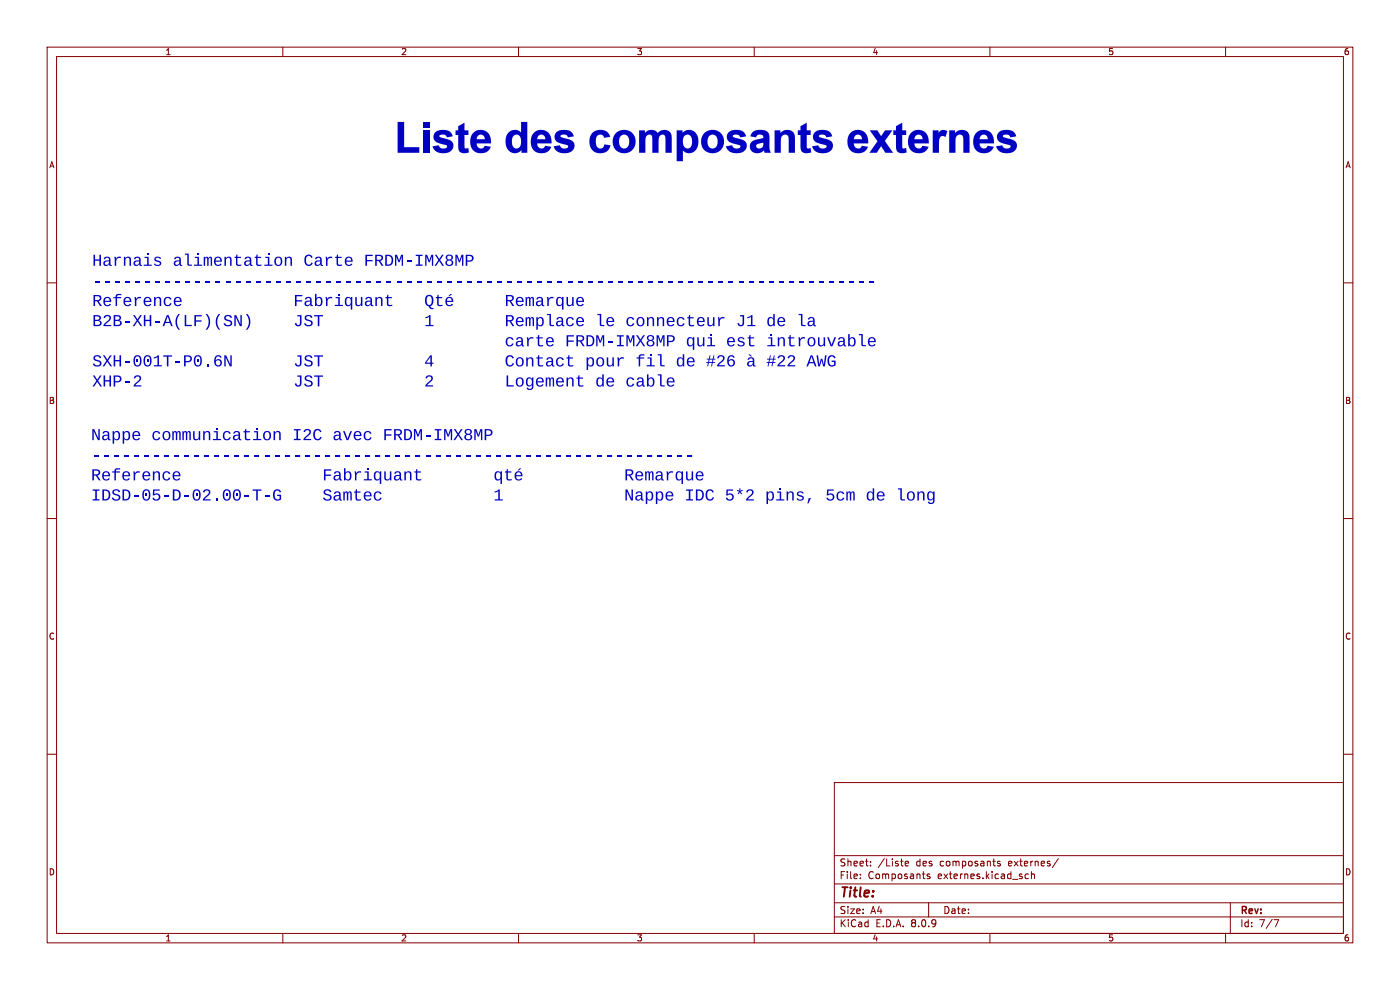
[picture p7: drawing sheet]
<svg xmlns="http://www.w3.org/2000/svg" width="297mm" height="210mm" viewBox="0 0 297 210" stroke-linecap="round" stroke-linejoin="round" font-family="sans-serif">
<g fill="none" stroke="#840000" stroke-width=".21">
<path d="M10 10h277v190h-277zM12 12h273v186h-273zM60 10v2M110 10v2M160 10v2M210 10v2M260 10v2M10 60h2M285 60h2M10 110h2M285 110h2M10 160h2"/>
<path d="M177 166h108v32h-108zM285 160h2M60 198v2M110 198v2M160 198v2M177 194.5h108M177 191.5h108M177 187.5h108M177 181.5h108M182.5 186.3v.1M182.5 185.5v.1M184.7 183.6v.1"/>
<path d="M184.7 182.8v.1M192 183.2l.7-.1v-.3l-.5-.1-.2 .2 .1 .7h.6M197 191.5v3M197.2 185.5l-.3-.1-.2 .2v.2l.5 .2v.3h-.5M210 198v2M212.2 182.8l-.4-.1-.2 .2 .1 .2 .5 .2v.3h-.6M218.2 185.5l-.5-.1-.2 .3 .1 .6h.6M218.8 185.5l.2-.1 .4 .1 .1 .9M218.8 184.9v1.5M224.5 182.1l-1.3 2M260 198v2M261 191.5v6.5"/>
<path d="M270.2 195.1h1l-.6 1.5"/>
</g>
<g fill="#0000c2">
<path d="M32.9 54.6l.5-.2a.63 .63 0 0 1 .8 .5h-.3a.41 .41 0 0 0-.5-.3 .41 .41 0 0 0-.3 .5l.4 .2a.61 .61 0 0 1 .7 .7 .61 .61 0 0 1-.9 .4l-.5-.2-.1-.2 .2-.1a.5 .5 0 0 0 .6 .3 .5 .5 0 0 0 .4-.4l-.5-.2a.59 .59 0 0 1-.6-.3 .59 .59 0 0 1 .1-.7z"/>
<path d="M56.3 54.5h.8v1.6h.7v.3h-1.7v-.3h.7v-1.4h-.5z"/>
<path d="M56.8 53.8h.3v.3h-.3z"/>
<path d="M58.4 54.7a.92 .92 0 0 1 1.2-.1 .92 .92 0 0 1 .2 1.2 .85 .85 0 0 1-1 .6 .85 .85 0 0 1-.6-1h.3a.58 .58 0 0 0 .7 .8 .58 .58 0 0 0 .4-.9 .54 .54 0 0 0-.7-.6 .54 .54 0 0 0-.4 .7h-.3z"/>
<path d="M60.4 54.5h.3v.3a.63 .63 0 0 1 .8-.4 .63 .63 0 0 1 .4 .7v1.3h-.3v-1.2a.45 .45 0 0 0-.5-.5 .45 .45 0 0 0-.4 .6v1.1h-.3z"/>
<path d="M73.4 54.7a.86 .86 0 0 1 1-.2 .86 .86 0 0 1 .4 1h-1.3a.55 .55 0 0 0 .3 .7 .55 .55 0 0 0 .7-.3l.3 .1a.89 .89 0 0 1-1.2 .4 .89 .89 0 0 1-.5-1.1h1.4a.52 .52 0 0 0-.5-.6 .52 .52 0 0 0-.5 .6h-.4z"/>
<path d="M20.1 59.6h1v.3h-1z"/>
<path d="M22.3 59.6h1v.3h-1z"/>
<path d="M24.4 59.6h1v.3h-1z"/>
<path d="M26.5 59.6h1v.3h-1z"/>
<path d="M28.7 59.6h1v.3h-1z"/>
<path d="M30.8 59.6h1v.3h-1z"/>
<path d="M32.9 59.6h1v.3h-1z"/>
<path d="M35.1 59.6h1v.3h-1z"/>
<path d="M37.2 59.6h1v.3h-1z"/>
<path d="M39.3 59.6h1v.3h-1z"/>
<path d="M41.5 59.6h1v.3h-1z"/>
<path d="M43.6 59.6h1v.3h-1z"/>
<path d="M45.7 59.6h1v.3h-1z"/>
<path d="M47.9 59.6h1v.3h-1z"/>
<path d="M50 59.6h1v.3h-1z"/>
<path d="M52.2 59.6h.9v.3h-.9z"/>
<path d="M54.3 59.6h1v.3h-1z"/>
<path d="M56.4 59.6h1v.3h-1z"/>
<path d="M58.6 59.6h.9v.3h-.9z"/>
<path d="M60.7 59.6h1v.3h-1z"/>
<path d="M62.8 59.6h1v.3h-1z"/>
<path d="M65 59.6h.9v.3h-.9z"/>
<path d="M67.1 59.6h1v.3h-1z"/>
<path d="M69.2 59.6h1v.3h-1z"/>
<path d="M71.4 59.6h.9v.3h-.9z"/>
<path d="M73.5 59.6h1v.3h-1z"/>
<path d="M75.6 59.6h1v.3h-1z"/>
<path d="M77.8 59.6h.9v.3h-.9z"/>
<path d="M79.9 59.6h1v.3h-1z"/>
<path d="M82 59.6h1v.3h-1z"/>
<path d="M84.2 59.6h.9v.3h-.9z"/>
<path d="M86.3 59.6h1v.3h-1z"/>
<path d="M88.4 59.6h1v.3h-1z"/>
<path d="M90.6 59.6h.9v.3h-.9z"/>
<path d="M92.7 59.6h1v.3h-1z"/>
<path d="M94.8 59.6h1v.3h-1z"/>
<path d="M97 59.6h.9v.3h-.9z"/>
<path d="M99.1 59.6h1v.3h-1z"/>
<path d="M101.2 59.6h1v.3h-1z"/>
<path d="M103.4 59.6h.9v.3h-.9z"/>
<path d="M105.5 59.6h1v.3h-1z"/>
<path d="M107.6 59.6h1v.3h-1z"/>
<path d="M109.8 59.6h.9v.3h-.9z"/>
<path d="M111.9 59.6h1v.3h-1z"/>
<path d="M114 59.6h1v.3h-1z"/>
<path d="M116.2 59.6h1v.3h-1z"/>
<path d="M118.3 59.6h1v.3h-1z"/>
<path d="M120.4 59.6h1v.3h-1z"/>
<path d="M122.6 59.6h1v.3h-1z"/>
<path d="M124.7 59.6h1v.3h-1z"/>
<path d="M126.8 59.6h1v.3h-1z"/>
<path d="M129 59.6h1v.3h-1z"/>
<path d="M131.1 59.6h1v.3h-1z"/>
<path d="M133.2 59.6h1v.3h-1z"/>
<path d="M135.4 59.6h1v.3h-1z"/>
<path d="M137.5 59.6h1v.3h-1z"/>
<path d="M139.6 59.6h1v.3h-1z"/>
<path d="M141.8 59.6h1v.3h-1z"/>
<path d="M143.9 59.6h1v.3h-1z"/>
<path d="M146.1 59.6h.9v.3h-.9z"/>
<path d="M148.2 59.6h1v.3h-1z"/>
<path d="M150.3 59.6h1v.3h-1z"/>
<path d="M152.5 59.6h.9v.3h-.9z"/>
<path d="M154.6 59.6h1v.3h-1z"/>
<path d="M156.7 59.6h1v.3h-1z"/>
<path d="M158.9 59.6h.9v.3h-.9z"/>
<path d="M161 59.6h1v.3h-1z"/>
<path d="M163.1 59.6h1v.3h-1z"/>
<path d="M165.3 59.6h.9v.3h-.9z"/>
<path d="M167.4 59.6h1v.3h-1z"/>
<path d="M169.5 59.6h1v.3h-1z"/>
<path d="M171.7 59.6h.9v.3h-.9z"/>
<path d="M173.8 59.6h1v.3h-1z"/>
<path d="M175.9 59.6h1v.3h-1z"/>
<path d="M178.1 59.6h.9v.3h-.9z"/>
<path d="M180.2 59.6h1v.3h-1z"/>
<path d="M182.3 59.6h1v.3h-1z"/>
<path d="M184.5 59.6h.9v.3h-.9z"/>
<path d="M37.1 63.2a.86 .86 0 0 1 1-.1 .86 .86 0 0 1 .4 .9h-1.3a.55 .55 0 0 0 .3 .7 .55 .55 0 0 0 .7-.3l.3 .1a.89 .89 0 0 1-1.1 .4 .89 .89 0 0 1-.5-1.1h1.3a.52 .52 0 0 0-.5-.6 .52 .52 0 0 0-.5 .6h-.3z"/>
<path d="M79.6 63h.3v.3a.63 .63 0 0 1 .8-.3 .63 .63 0 0 1 .4 .6v1.3h-.3v-1.2a.45 .45 0 0 0-.5-.5 .45 .45 0 0 0-.4 .6v1.1h-.3z"/>
<path d="M82.2 62.5h.2v.5h.7v.3h-.7v1.1a.58 .58 0 0 0 .8 .2v.3h-.4a.54 .54 0 0 1-.7-.4v-1.2h-.3v-.3h.3z"/>
<path d="M90.5 62.7a.96 .96 0 0 1 1.2 .1 .96 .96 0 0 1 .2 1.1l-.3 .9a.3 .3 0 0 0-.3 .3 .3 .3 0 0 0 .5 .2h.2v.3h-.3a.72 .72 0 0 1-.8-.6l-.3-.2-.3-.3-.1-.8h.3v.2a.58 .58 0 0 0 .5 .8 .58 .58 0 0 0 .6-.8v-.2a.59 .59 0 0 0-.2-.8 .59 .59 0 0 0-.8 .2l-.1 .6h-.3z"/>
<path d="M92.8 62.5h.3v.5h.7v.3h-.7v1.1a.58 .58 0 0 0 .8 .2v.3h-.4a.54 .54 0 0 1-.8-.4v-1.2h-.3v-.3h.3z"/>
<path d="M94.7 63.2a.86 .86 0 0 1 1.1-.1 .86 .86 0 0 1 .4 .9h-1.4a.55 .55 0 0 0 .4 .7 .55 .55 0 0 0 .6-.3l.3 .1a.89 .89 0 0 1-1.1 .4 .89 .89 0 0 1-.5-1.1h1.3a.52 .52 0 0 0-.5-.6 .52 .52 0 0 0-.5 .6h-.3z"/>
<path d="M95.5 62.4h.4l-.8 .4z"/>
<path d="M49.7 66.8h.4l.9 2v-2h.3v2.4h-.4l-.9-2v2h-.3z"/>
<path d="M52.2 66.6h.3a2.54 2.54 0 0 1 0 3.3h-.3a2.51 2.51 0 0 0 0-3.3z"/>
<path d="M126.7 66.6h.8v2.2l.2 .1h.5v.3l-.9-.2-.1-2.2h-.5z"/>
<path d="M128.8 67.5a.86 .86 0 0 1 1.1-.2 .86 .86 0 0 1 .4 1h-1.3a.55 .55 0 0 0 .3 .7 .55 .55 0 0 0 .7-.3l.3 .1a.89 .89 0 0 1-1.2 .4 .89 .89 0 0 1-.5-1.1h1.4a.52 .52 0 0 0-.5-.6 .52 .52 0 0 0-.5 .6h-.4z"/>
<path d="M150.1 67.3h.3v1.2a.45 .45 0 0 0 .5 .5 .45 .45 0 0 0 .4-.6v-1.1h.3v1.9h-.3v-.3a.63 .63 0 0 1-.8 .3 .63 .63 0 0 1-.4-.6z"/>
<path d="M152.3 67.3h.3l.1 .4 .5-.4h.5v.3a.71 .71 0 0 0-1 .7v.9h-.3z"/>
<path d="M171.6 67.4l.4-.2a.64 .64 0 0 1 .8 .7v1l.3 .1a.31 .31 0 0 1-.4 .2 .31 .31 0 0 1-.2-.4 .63 .63 0 0 1-.7 .4 .63 .63 0 0 1-.5-.5h.3a.48 .48 0 0 0 .7 .2 .48 .48 0 0 0 .2-.6 .61 .61 0 0 0-.9 .4h-.3a.63 .63 0 0 1 .8-.7h.4a.41 .41 0 0 0-.3-.5 .41 .41 0 0 0-.5 .3h-.3z"/>
<path d="M116 71.8a.86 .86 0 0 1 1.1-.2 .86 .86 0 0 1 .4 1h-1.3a.55 .55 0 0 0 .3 .6 .55 .55 0 0 0 .7-.2l.3 .1a.89 .89 0 0 1-1.2 .3 .89 .89 0 0 1-.5-1.1h1.4a.52 .52 0 0 0-.5-.6 .52 .52 0 0 0-.5 .6h-.4z"/>
<path d="M150.2 71.5h.8v1.7h.7v.3h-1.7v-.3h.7v-1.4h-.5z"/>
<path d="M159 71.1h.2v.4h.8v.3h-.8v1.2a.59 .59 0 0 0 .8 .2v.2l-.3 .1a.54 .54 0 0 1-.8-.5v-1.2h-.3v-.3h.3z"/>
<path d="M179.9 70.9h.4l-.1 1a.71 .71 0 0 1 1-.3 .71 .71 0 0 1 .3 .9 .72 .72 0 0 1-.3 .9 .72 .72 0 0 1-1-.2v.3h-.3v-1h.4a.52 .52 0 0 0 .4 .8 .52 .52 0 0 0 .5-.8 .53 .53 0 0 0-.5-.8 .53 .53 0 0 0-.4 .8h-.4z"/>
<path d="M182.2 70.9h.8v2.1l.2 .2h.5v.3l-.9-.2-.1-2.2h-.5z"/>
<path d="M184.3 71.8a.86 .86 0 0 1 1.1-.2 .86 .86 0 0 1 .4 1h-1.4a.55 .55 0 0 0 .4 .6 .55 .55 0 0 0 .7-.2l.2 .1a.89 .89 0 0 1-1.1 .3 .89 .89 0 0 1-.5-1.1h1.4a.52 .52 0 0 0-.5-.6 .52 .52 0 0 0-.6 .6h-.3z"/>
<path d="M47.6 75.4h.4l.9 2v-2h.3v2.3h-.4l-.9-1.9v1.9h-.3z"/>
<path d="M120.6 75.3h.2v.5h.8v.3h-.8v1.1a.58 .58 0 0 0 .8 .2v.3l-.3 .1a.54 .54 0 0 1-.8-.5v-1.2h-.3v-.3h.3z"/>
<path d="M137.4 75.8h.8v1.7h.7v.2h-1.7v-.2h.7v-1.4h-.5z"/>
<path d="M139.5 75.1h.9v2.2l.1 .2h.5v.2l-.9-.1-.1-2.2h-.5z"/>
<path d="M158.8 75.9l.4-.1a.64 .64 0 0 1 .8 .6v1l.3 .1a.31 .31 0 0 1-.4 .2 .31 .31 0 0 1-.2-.3 .63 .63 0 0 1-.7 .4 .63 .63 0 0 1-.5-.6h.3a.48 .48 0 0 0 .7 .2 .48 .48 0 0 0 .2-.6 .61 .61 0 0 0-.9 .4h-.3a.63 .63 0 0 1 .8-.6h.4a.41 .41 0 0 0-.3-.6 .41 .41 0 0 0-.5 .3h-.3z"/>
<path d="M141.7 80.3a.86 .86 0 0 1 1-.2 .86 .86 0 0 1 .4 1h-1.3a.55 .55 0 0 0 .3 .7 .55 .55 0 0 0 .7-.3l.3 .1a.89 .89 0 0 1-1.2 .4 .89 .89 0 0 1-.5-1.1h1.4a.52 .52 0 0 0-.5-.6 .52 .52 0 0 0-.5 .6h-.4z"/>
<path d="M56 91.7a.92 .92 0 0 1 1.2-.1 .92 .92 0 0 1 .2 1.2 .85 .85 0 0 1-1 .6 .85 .85 0 0 1-.6-1h.3a.58 .58 0 0 0 .7 .8 .58 .58 0 0 0 .4-.9 .54 .54 0 0 0-.6-.6 .54 .54 0 0 0-.5 .7h-.3z"/>
<path d="M58 91.5h.3v.3a.63 .63 0 0 1 .8-.4 .63 .63 0 0 1 .4 .7v1.3h-.3v-1.3a.45 .45 0 0 0-.5-.4 .45 .45 0 0 0-.3 .6v1.1h-.4z"/>
<path d="M19.9 96.6h1v.2h-1z"/>
<path d="M22 96.6h1v.2h-1z"/>
<path d="M24.2 96.6h.9v.2h-.9z"/>
<path d="M26.3 96.6h1v.2h-1z"/>
<path d="M28.4 96.6h1v.2h-1z"/>
<path d="M30.6 96.6h.9v.2h-.9z"/>
<path d="M32.7 96.6h1v.2h-1z"/>
<path d="M34.8 96.6h1v.2h-1z"/>
<path d="M37 96.6h.9v.2h-.9z"/>
<path d="M39.1 96.6h1v.2h-1z"/>
<path d="M41.2 96.6h1v.2h-1z"/>
<path d="M43.4 96.6h.9v.2h-.9z"/>
<path d="M45.5 96.6h1v.2h-1z"/>
<path d="M47.6 96.6h1v.2h-1z"/>
<path d="M49.8 96.6h.9v.2h-.9z"/>
<path d="M51.9 96.6h1v.2h-1z"/>
<path d="M54 96.6h1v.2h-1z"/>
<path d="M56.2 96.6h.9v.2h-.9z"/>
<path d="M58.3 96.6h1v.2h-1z"/>
<path d="M60.4 96.6h1v.2h-1z"/>
<path d="M62.6 96.6h.9v.2h-.9z"/>
<path d="M64.7 96.6h1v.2h-1z"/>
<path d="M66.8 96.6h1v.2h-1z"/>
<path d="M69 96.6h.9v.2h-.9z"/>
<path d="M71.1 96.6h1v.2h-1z"/>
<path d="M73.2 96.6h1v.2h-1z"/>
<path d="M75.4 96.6h1v.2h-1z"/>
<path d="M77.5 96.6h1v.2h-1z"/>
<path d="M79.6 96.6h1v.2h-1z"/>
<path d="M81.8 96.6h1v.2h-1z"/>
<path d="M83.9 96.6h1v.2h-1z"/>
<path d="M86 96.6h1v.2h-1z"/>
<path d="M88.2 96.6h1v.2h-1z"/>
<path d="M90.3 96.6h1v.2h-1z"/>
<path d="M92.4 96.6h1v.2h-1z"/>
<path d="M94.6 96.6h1v.2h-1z"/>
<path d="M96.7 96.6h1v.2h-1z"/>
<path d="M98.8 96.6h1v.2h-1z"/>
<path d="M101 96.6h1v.2h-1z"/>
<path d="M103.1 96.6h1v.2h-1z"/>
<path d="M105.3 96.6h.9v.2h-.9z"/>
<path d="M107.4 96.6h1v.2h-1z"/>
<path d="M109.5 96.6h1v.2h-1z"/>
<path d="M111.7 96.6h.9v.2h-.9z"/>
<path d="M113.8 96.6h1v.2h-1z"/>
<path d="M115.9 96.6h1v.2h-1z"/>
<path d="M118.1 96.6h.9v.2h-.9z"/>
<path d="M120.2 96.6h1v.2h-1z"/>
<path d="M122.3 96.6h1v.2h-1z"/>
<path d="M124.5 96.6h.9v.2h-.9z"/>
<path d="M126.6 96.6h1v.2h-1z"/>
<path d="M128.7 96.6h1v.2h-1z"/>
<path d="M130.9 96.6h.9v.2h-.9z"/>
<path d="M133 96.6h1v.2h-1z"/>
<path d="M135.1 96.6h1v.2h-1z"/>
<path d="M137.3 96.6h.9v.2h-.9z"/>
<path d="M139.4 96.6h1v.2h-1z"/>
<path d="M141.5 96.6h1v.2h-1z"/>
<path d="M143.7 96.6h.9v.2h-.9z"/>
<path d="M145.8 96.6h1v.2h-1z"/>
<path d="M36.8 100.2a.86 .86 0 0 1 1.1-.1 .86 .86 0 0 1 .4 .9h-1.4a.55 .55 0 0 0 .4 .7 .55 .55 0 0 0 .7-.3l.2 .1a.89 .89 0 0 1-1.1 .4 .89 .89 0 0 1-.5-1.1h1.4a.52 .52 0 0 0-.5-.6 .52 .52 0 0 0-.6 .6h-.3z"/>
<path d="M85.8 100h.3v.3a.63 .63 0 0 1 .7-.3 .63 .63 0 0 1 .5 .6v1.3h-.3v-1.2a.45 .45 0 0 0-.5-.5 .45 .45 0 0 0-.4 .6v1.1h-.3z"/>
<path d="M88.3 99.5h.2v.5h.8v.2h-.8v1.2a.58 .58 0 0 0 .9 .2v.3h-.4a.54 .54 0 0 1-.8-.5v-1.2h-.3v-.2h.3z"/>
<path d="M105.2 100.1a.66 .66 0 0 1 1 .2v-.3h.3v2.7h-.3v-1.1a.71 .71 0 0 1-1 .3 .71 .71 0 0 1-.3-1h.3a.53 .53 0 0 0 .5 .8 .53 .53 0 0 0 .5-.8 .52 .52 0 0 0-.5-.7 .52 .52 0 0 0-.5 .7h-.3z"/>
<path d="M107.5 99.5h.2v.5h.8v.2h-.8v1.2a.59 .59 0 0 0 .9 .2v.3h-.4a.54 .54 0 0 1-.8-.5v-1.2h-.3v-.2h.3z"/>
<path d="M109.4 100.2a.86 .86 0 0 1 1-.1 .86 .86 0 0 1 .4 .9h-1.3a.55 .55 0 0 0 .3 .7 .55 .55 0 0 0 .7-.3l.3 .1a.89 .89 0 0 1-1.1 .4 .89 .89 0 0 1-.5-1.1h1.3a.52 .52 0 0 0-.5-.6 .52 .52 0 0 0-.5 .6h-.3z"/>
<path d="M110.2 99.4h.4l-.8 .4z"/>
<path d="M53.6 103.8h1.9v.3h-.8v2.1h-.3v-2.1h-.8z"/>
<path d="M56.2 105.1h.9v.3h-.9z"/>
<path d="M58.2 104l.6-.2a.78 .78 0 0 1 .8 .6l-.3 .1a.6 .6 0 0 0-.8-.4 .6 .6 0 0 0-.2 .9 .69 .69 0 0 0 .2 .8 .69 .69 0 0 0 .8 0v-.6h-.5v-.3h.8v1a1.08 1.08 0 0 1-1.3 .1 1.08 1.08 0 0 1-.4-1.3z"/>
<path d="M171.6 105.7h.4l-.5 1.1h-.2z"/>
<path d="M196.9 104.4l.2-.1a.65 .65 0 0 1 .9 .3v-.3h.3v1.8a.75 .75 0 0 1-.6 .8 .75 .75 0 0 1-.9-.4l.3-.1a.43 .43 0 0 0 .6 .3 .43 .43 0 0 0 .3-.6v-.3a.7 .7 0 0 1-1 .3 .7 .7 0 0 1-.3-.9h.3a.52 .52 0 0 0 .5 .7 .52 .52 0 0 0 .5-.7 .52 .52 0 0 0-.5-.7 .52 .52 0 0 0-.5 .7h-.3z"/>
</g>
<text font-size="8.8" fill="#0000c2" x="83.7" y="34.8">Liste des composants externes</text>
<g font-size="3.5" fill="#0000c2">
<text x="19.6" y="57.4">Harnais</text>
<text x="36.6" y="57.4">alimentation</text>
<text x="64.4" y="57.4">Carte</text>
<text x="77.2" y="57.4">FRDM-IMX8MP</text>
<text x="19.6" y="65.9">Reference</text>
<text x="62.2" y="65.9">Fabriquant</text>
<text x="107.1" y="65.9">Remarque</text>
<text x="19.6" y="70.2">B2B-XH-A(LF)(SN)</text>
<text x="62.2" y="70.2">JST</text>
<text x="90" y="70.2">1</text>
<text x="107.1" y="70.2">Remplace</text>
<text x="132.7" y="70.2">connecteur</text>
<text x="156.1" y="70.2">J1</text>
<text x="162.5" y="70.2">de la</text>
<text x="107.1" y="74.4">carte</text>
<text x="119.9" y="74.4">FRDM-IMX8MP qui</text>
<text x="154" y="74.4">est</text>
<text x="162.5" y="74.4">introuvable</text>
<text x="19.6" y="78.7">SXH-001T-P0.6N</text>
<text x="19.6" y="83">XHP-2</text>
<text x="62.2" y="83">JST</text>
<text x="62.2" y="78.7">JST</text>
<text x="90" y="83">2</text>
<text x="90" y="78.7">4</text>
<text x="107.1" y="83">Logement</text>
<text x="107.1" y="78.7">Contact</text>
<text x="124.1" y="78.7">pour</text>
<text x="126.3" y="83">de cable</text>
<text x="134.8" y="78.7">fil</text>
<text x="143.3" y="78.7">de #26</text>
<text x="162.5" y="78.7">#22</text>
<text x="171.1" y="78.7">AWG</text>
<text x="19.3" y="94.3">Nappe communication</text>
<text x="62" y="94.3">I2C</text>
<text x="70.5" y="94.3">avec</text>
<text x="81.2" y="94.3">FRDM-IMX8MP</text>
<text x="19.3" y="102.9">Reference</text>
<text x="19.3" y="107.1">IDSD-05-D-02.00-T-G</text>
<text x="68.4" y="102.9">Fabriquant</text>
<text x="68.4" y="107.1">Samtec</text>
<text x="104.7" y="107.1">1</text>
<text x="132.4" y="102.9">Remarque</text>
<text x="132.4" y="107.1">Nappe IDC 5*2</text>
<text x="162.3" y="107.1">pins,</text>
<text x="175.1" y="107.1">5cm de long</text>
</g>
<text font-size="2.8" fill="#840000" x="178" y="190.9">Title:</text>
<g font-size="2.1" fill="#840000">
<text x="178" y="184">Sheet:</text>
<text x="186.2" y="184">/Liste</text>
<text x="194.4" y="184">des</text>
<text x="199.5" y="184">composants</text>
<text x="214.2" y="184">externes/</text>
<text x="178" y="186.7">File:</text>
<text x="184.1" y="186.7">Composants</text>
<text x="199" y="186.7">externes.kicad_sch</text>
<text x="178" y="196.9">KiCad</text>
<text x="178" y="194.1">Size:</text>
<text x="184.7" y="194.1">A4</text>
<text x="185.7" y="196.9">E.D.A.</text>
<text x="193.3" y="196.9">8.0.9</text>
<text x="200" y="194.1">Date:</text>
<text x="263" y="194.3">Rev:</text>
<text x="263" y="196.9">Id:</text>
<text x="267.1" y="196.9">7/7</text>
</g>
<g font-size="1.8" fill="#840000">
<text x="35" y="11.9">1</text>
<text x="85" y="11.9">2</text>
<text x="135" y="11.9">3</text>
<text x="185" y="11.9">4</text>
<text x="235" y="11.9">5</text>
<text x="285" y="11.9">6</text>
<text x="10.3" y="35.9">A</text>
<text x="285.3" y="35.9">A</text>
<text x="10.3" y="85.9">B</text>
<text x="285.3" y="85.9">B</text>
<text x="10.3" y="135.9">C</text>
<text x="285.3" y="135.9">C</text>
<text x="10.3" y="185.9">D</text>
<text x="285.3" y="185.9">D</text>
<text x="35" y="199.9">1</text>
<text x="85" y="199.9">2</text>
<text x="135" y="199.9">3</text>
<text x="185" y="199.9">4</text>
<text x="235" y="199.9">5</text>
<text x="285" y="199.9">6</text>
</g>
</svg>
